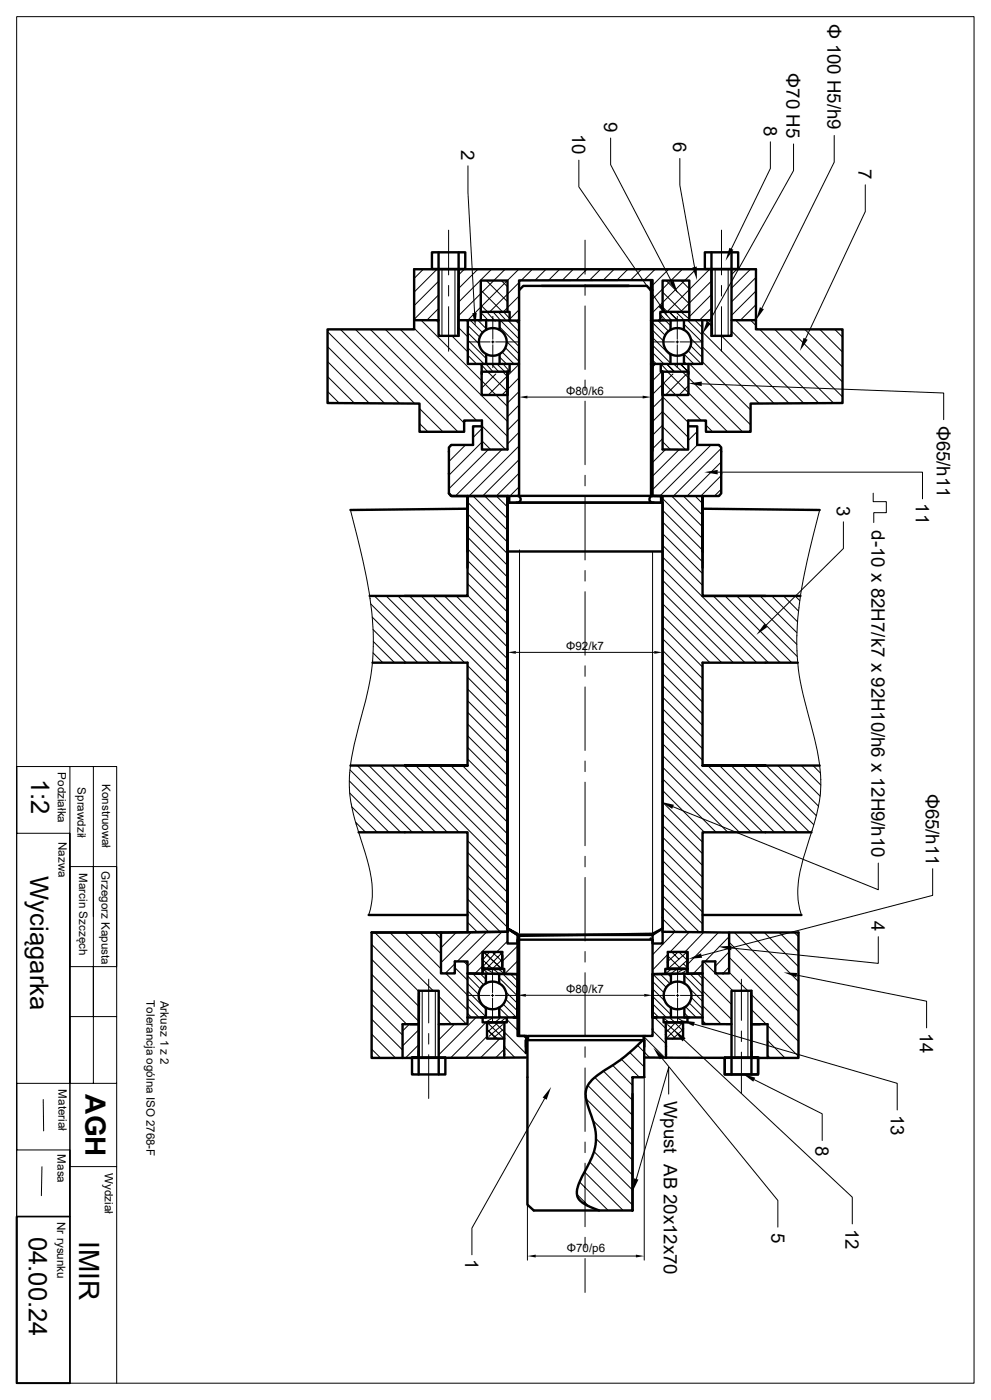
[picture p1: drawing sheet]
<svg xmlns="http://www.w3.org/2000/svg" width="297mm" height="420mm" viewBox="0 0 297 420" stroke-linecap="round" stroke-linejoin="round" font-family="sans-serif">
<g fill="none" stroke="#000" stroke-width=".3">
<path d="M5 5h286.9v410h-286.9zM140.3 49.7v8l1.9 36.2M173.5 48v8l24.4 35.7M183 41.4v8l18.3 35.1M203.8 47.5v8l4.4 24.6M230.9 42.5v8l-11.7 24.1M237.8 43.2v8l-25.4 45.5M250 40.6v8l-21.7 43.9M259.3 55.5v8l-17.9 38.1M134.5 69v13.5M175.3 72.1v10.2M216.2 69v13.5"/>
<path d="M98.2 99.5l21.6 21.5M102 98.8l22.2 22.2M106.5 98.8l30.7 30.7M111 98.8l28.1 28.1M115.5 98.8l27.3 27.4M120 98.8l32.1 32.1M124.1 98.5l28 27.9M126.2 96.1l25.9 25.9M126.9 80.8l-2.8 2.7M130.7 96.1l.7 .7M131 80.8l-6.9 6.8M131.4 84.4l-7.3 7.3"/>
<path d="M131.4 88.5l-7.3 7.3M131.4 92.5l-3.5 3.6M132.5 80.7v20.1M134.5 85.6v3.2M134.5 92v13.4M136.4 80.9v19.9M137.5 98.3l2.7 2.8M139.1 80.8l-1.6 1.7M139.7 96.1l.5 .5M140.2 99.8l3.4 3.4M140.2 97.6l3.6 3.5M140.9 96.1l3.8 3.7"/>
<path d="M143.2 96.1l2.5 2.5M143.2 80.8l-5.7 5.7M144.1 87l6.5 6.6M144.1 91.5l2 2.1M144.1 93.6v2.5M144.1 93.7l2.3 2.6M145.5 96.1l.2 .3M145.8 84.2l6.3 6.3M146.2 93.9l2.2 2.5M147.3 80.8l-9.8 9.8M147.7 94.9v6.9M148 93.8l2.2 2.5"/>
<path d="M149.2 93.4l2.2 2.4M149.7 93.6h2.4M149.7 98.1l5.9 5.9M150 96.1l5.6 5.6M150.2 84.2l1.9 1.8M151.4 80.8l-13.9 13.9M152.3 96.1l3.3 3.4M154.5 96.2l1.1 1M155.5 80.8l-15.3 15.3M155.6 84.8l-8.8 8.8M155.6 88.8l-4.7 4.8 2.2 2.4M155.6 92.9l-3.2 3.2"/>
<path d="M159.6 80.8l-3.4 3.3M163.7 80.8l-3.4 3.3M167.7 80.8l-3.3 3.3M171.8 80.8l-3.3 3.3M175.3 85.4v3.2M175.3 91.8v19M175.9 80.8l-3.3 3.3M180 80.8l-3.3 3.3M184.1 80.8l-3.3 3.3M188.2 80.8l-3.4 3.3M192.2 80.8l-3.3 3.3M195.6 96.8l3.7 3.8"/>
<path d="M195.6 99.1l3.2 3.2M196.3 80.8l-3.3 3.3M197.2 96.2l3.2 3.2M197.7 94.1l1.9 2.1M198.6 94.9l-1.3 1.2M198.6 95.7l.4 .4M198.6 87.6l5.9 6M198.6 92.1l1.4 1.5M199.2 93.9l2 2.1M199.4 96.1l1.6 1.6M199.6 84.2l7 6.9M200.4 80.8l-5.3 5.3"/>
<path d="M200.5 93.6l2.6 2.5M202.8 93.8l1.9 1.9M203 94.9v6.9M204.1 84.2l2.5 2.5M204.4 93.8l2.1 1.9M204.5 80.8l-9.4 9.4M205 97.2l5.5 5.5M206 96.1l4.5 4.4M208.3 96.1l2.2 2.2M208.6 80.8l-13.5 13.4M210.5 99.5l21.5 21.5M211.5 96.1l1.7 1.7"/>
<path d="M212.7 80.8l-12.8 12.8M213.2 84.3l-9.2 9.3M213.2 88.3l-6.6 6.7M213.2 92.5l-3.6 3.6M214.3 80.9v19.9M216.2 85.6v3.2M216.2 92v13.4M218.2 80.7v20.1M219.2 99.3l21.7 21.7M220.5 96.1l24.9 24.8M220.9 80.8l-1.7 1.6M224.9 80.8l-5.7 5.6"/>
<path d="M225 96.1l1.6 1.6M226.6 83.2l-7.4 7.4M226.6 91.4l-4.7 4.7M226.6 95.5l-.6 .6M226.6 87.3l-7.4 7.3M227.7 98.8l22.2 22.1M232.2 98.8l20.3 20.3M236.7 98.8l15.8 15.8M241.2 98.8l11.3 11.3M245.7 98.8l6.8 6.8M250.2 98.8l2.3 2.3M98.2 104l17 17"/>
<path d="M98.2 108.5l12.5 12.5M98.2 112.9l8 8M98.2 117.4l3.5 3.5M135.4 100.8l4.8 4.8M136.1 100.8h1.4M140 102.6h6.9M140.2 102.1l5.5 5.5M140.2 104.3l4.9 4.9M140.2 106.6l2.6 2.6M140.2 108.8l.4 .4M143.8 109.2l.6 .5M144.3 109.5l2.2 2.4"/>
<path d="M144.5 112.2l-.1 .1M145.7 109.2l2 2.3M146.2 111.5l5.9 6M147.3 109.2l2.2 2.4M147.3 102.6h.8M147.7 102.2v.8M147.7 103.4v6.9M148.5 102.6h6.9M148.6 112.2l-4.2 4.2M148.9 109.2l2.4 2.3M149.7 107.1l2.1 2.1M150.5 105.7l3.6 3.5"/>
<path d="M150.6 109l2.1 2.4M150.7 111.5l1.4 1.5M151.5 104.4l4.1 4.1M151.9 102.5l3.7 3.7M155.6 109.3l-9.3 9.2M155.6 113.3l-5.1 5.2M155.6 117.4l-3.5 3.5M155.6 117.9v30.2M158.1 119.1h34.5M175.3 114v3.2M195.1 117.9v30.2M195.3 102.6h6.8"/>
<path d="M195.6 101.3l5.4 5.4M195.6 103.5l5.4 5.4M195.6 105.8l3.4 3.4M195.6 108l1.1 1.2M196.5 109.2l-1.4 1.4M198.1 109.2l2.3 2.4M198.6 119l7.6 7.7M198.6 111.2l-3.5 3.5M198.6 119.4l-3.5 3.5M198.6 114.6l11.6 11.6M199.8 109.2l2.3 2.3M200 111.5l18.1 18"/>
<path d="M201.7 112.2l-6.6 6.6M202 109.3l2 1.8M202.6 102.6h.8M203 102.2v.8M203 103.4v6.9M203.8 102.6h6.9M203.9 109.2l2.3 2.3M204.5 111.5l18 18M205 108.5l.7 .7M205 106.3l2.9 2.9M205.8 112.2l-6.3 6.3M206.2 105.2l4 4"/>
<path d="M206.3 115.7l-2.8 2.8M206.7 109.2l18.3 18.3M207 101.5l3.5 3.5M207 103.7l3.5 3.5M210.4 115.1l72.4 2.8v8M210.5 104l17 17M210.5 108.5l14.5 14.5M213.2 100.8h1.5M216.2 100.8l20.3 20.2M125.7 122.6l7.1 6.9M125.7 127l2.6 2.5M135.5 133.5l-1 .9"/>
<path d="M139.5 133.5l-5 5M144.4 127.8l7.1 7M144.4 132.2l2.7 2.7M144.4 128.6l-2.6 2.7M144.4 132.6l-9.9 10M146.3 134.9l-11.8 11.7M150.5 134.8l-14 14M155.6 121.5l-3.5 3.5M155.6 125.6l-3.5 3.5M155.6 129.7l-3.5 3.5M155.6 133.8l-15 15M155.6 137.9l-10.9 10.9"/>
<path d="M175.3 120.4v19M198.6 123.5l7.6 7.7M198.6 128l6.8 6.9M198.6 132.5l2.3 2.3M198.6 123.4l-3.5 3.6M198.6 127.6l-3.5 3.4M198.6 131.6l-3.5 3.5M199.5 134.8l-4.4 4.4M203.5 134.9l-8.4 8.4M206.4 127.9l-.2 .2M209 129.5l-2.8 2.7M209 133.5l-13.9 13.9"/>
<path d="M211.6 127.6l2 1.9M213.1 133.5l-15.3 15.3M216.2 134.5l-14.4 14.3M216.2 138.6l-10.2 10.2M105 153a205 205 0 0 1 6.2 28.7 72.8 72.8 0 0 1-2.6 32.2 84.4 84.4 0 0 0-3.9 20.8 40.4 40.4 0 0 0 2.3 13.4l1.2 3.8a51.1 51.1 0 0 1 3.3 14.3 20.5 20.5 0 0 1-1 8.3M140.1 150.6l12 12M140.1 154.1l12 12M140.1 157.6l12 12M141.8 148.8l10.3 10.3M145.3 148.8l6.8 6.8M155.6 141.9l-6.8 6.9 3.3 3.3M155.6 146l-2.8 2.8"/>
<path d="M175.3 142.6v3.2M175.3 148.9v19.1M198.6 153v130M198.6 149.6l12 12M198.6 153.1l12 12M198.6 156.6l12 12M201.3 148.8l9.3 9.3M204.8 148.8l5.8 5.8M208.3 148.8l2.3 2.2M215.1 141.6h61.4v8M216.2 142.7l-6.1 6.1M216.2 146.8l-2.1 2"/>
<path d="M245.7 153a205 205 0 0 0-6.2 28.7 72.8 72.8 0 0 0 2.6 32.2 79.4 79.4 0 0 1 3.9 20.8 41.5 41.5 0 0 1-2.3 13.4 76.8 76.8 0 0 0-4.5 17.1 20.8 20.8 0 0 0 1 9.3M252.8 156.5v8l-23.3 23.1M261.7 148v2.5h3.9v3.3h-3.7v3M110.9 179.5h.1M112.2 178.8l20 20M115.7 178.8l20 20M119.3 178.8l19.9 20M122.7 178.8l29.4 29.4M126.2 178.8l25.9 25.8M129.8 178.8l22.3 22.4M133.2 178.8l18.9 18.9M136.7 178.8l15.4 15.3"/>
<path d="M140.1 161.1l12 12M140.1 164.6l12 12.1M140.1 168.1l12 12M140.1 171.7l12 11.9M140.1 175.1l12 12.1M140.1 178.6l12 12M152.1 164.5v115M155.7 165v115M175.3 171.2v3.1M175.3 177.5v19.1M195.6 165.4v115.1M198.6 160.1l12 12"/>
<path d="M198.6 163.6l12 12M198.6 167.1l31.7 31.7M198.6 170.6l28.2 28.2M198.6 174.1l24.7 24.7M198.6 177.6l21.2 21.2M213.8 178.8l20 20M217.3 178.8l20 20M220.8 178.8l18.1 18.1M224.3 178.8l14.5 14.5M227.8 178.8l11 11M231.3 178.8l7.7 7.7M234.8 178.8l4.5 4.5"/>
<path d="M238.3 178.8l1.4 1.4M111.1 181.2l17.6 17.6M111.5 185.1l13.7 13.7M111.7 198.2h.1M111.8 188.8l9.9 10M111.8 195.9l2.9 2.9M111.9 194h.1M111.9 192.4l6.3 6.4M140.1 199.6l12 12.1M154.6 195.7h41.5M175.3 199.7v3.2M198.6 181.1l17.7 17.7"/>
<path d="M198.6 184.6l14.2 14.2M198.6 188.1l12 12M198.6 191.6l12 12M198.6 195.1l12 12M198.6 198.6l12 12M238.8 190.7h.1M238.8 195.2h.1M239 186.4h.1M239.4 182.3h.1M140.1 203.2l12 12M140.1 206.7l12 12M140.1 210.2l12 12"/>
<path d="M140.1 213.7l12 12M140.1 217.2l12 12M175.3 206.1v19M198.6 202.1l12 12M198.6 205.6l12 12M198.6 209.1l12 12M198.6 212.6l12 12M198.6 216.1l12 12M198.6 219.6l30 30.1M5 230v20h16v75h-16v20h16v20h-16M21 230h7v30h-7v30h7v-30v15M28 230h7v95"/>
<path d="M104.7 234.3l15.4 15.4M104.7 236.2h.1M104.8 231.8h.1M104.8 237.9l11.8 11.8M104.9 231l18.7 18.7M107.1 229.7l20 20M110.6 229.7l20 20M114.1 229.7l20 20M117.6 229.7l20 20M121.1 229.7l31 31M124.6 229.7l27.5 27.5M128.1 229.7l24 24"/>
<path d="M131.6 229.7l20.5 20.5M135.1 229.7l17 17M138.6 229.7l13.5 13.5M140.1 220.7l12 12M140.1 224.2l12 12M140.1 227.7l12 12M175.3 228.3v3.2M175.3 234.7v19M198.6 223.1l26.5 26.6M198.6 226.6l23 23.1M198.6 230.1l19.5 19.6M198.6 233.6l16 16.1"/>
<path d="M198.6 237.1l12.5 12.6M212.1 229.7l20 20M215.6 229.7l20 20M219.1 229.7l20 20M222.6 229.7l20.1 20M226.1 229.7l17.8 17.7M229.7 229.7l14.9 15M233.1 229.7l12.2 12.2M236.6 229.7l9.2 9.1M240.2 229.7l5.8 5.8M243.7 229.7l2.2 2.2M245.9 238.2h.1"/>
<path d="M246 233.8h.1M28 260h7v30h-7v15h7M105.3 241.3h.1M105.4 242l7.7 7.7M106.6 246.7l3 3M106.7 247.2h.1M140.1 252.2l12 12M140.1 255.7l12 12M140.1 259.2l12 12M175.3 256.9v3.2M198.6 240.6l12 12M198.6 244.1l12 12"/>
<path d="M198.6 247.6l12 12M198.6 251.1l12 12M198.6 254.6l12 12.1M198.6 258.1l12 12M201.7 242l61.5 24.9v-8M243.4 249.1h.1M244.4 245.7h.1M245.3 242.1h.1M112.3 279.7l17.5 17.5M116.8 279.7l23.3 23.3M121.3 279.7l10.9 10.9M125.8 279.7l6.4 6.4"/>
<path d="M130.3 279.7l1.9 1.9M132.2 279.7v.1M136.8 279.7l-4.6 4.6M140.1 262.7l12 12M140.1 266.2l12 12M140.1 269.7l9.8 9.9M140.1 273.2l6.4 6.4M140.1 276.7l2.9 2.9M141.3 279.7l-9.1 9.1M145.8 279.6l-8.8 8.8M150.4 279.6l-10.3 10.3M175.3 263.2v19.1"/>
<path d="M198.6 261.7l12 11.9M198.6 265.1l12 12.1M198.6 268.6l11 11.1M198.6 272.2l7.4 7.4M198.6 275.6l3.9 4M198.6 279.1l.4 .4M202.2 279.6l-6.6 6.8M206.6 279.6l-5.8 6M210.9 279.7l-5.6 5.9M215.3 279.7l-9.3 9.6M220.1 279.7l19.2 19.3M224.6 279.7l14.7 14.8"/>
<path d="M229.1 279.7l10.2 10.3M233.6 279.7l5.7 5.8M238 279.7l1.3 1.3M279.5 260.6v8l-69.2 18.1M28 290v15h-7v20h7v-20M111.4 283.3l14.1 14.1M111.4 287.8l14.1 14.1M111.4 292.3l14.1 14.1M111.4 296.8l10.5 10.5M126.5 297.1v20M128.5 293.8v13.1M130.5 297.3v19.9"/>
<path d="M131.5 298.9l8.3 8.3M133.6 292l6.5 6.5M136.3 289.1l-2.9 2.9M136.3 290.3l3.8 3.7M139 288.4l1.1 1.2M140 298.6h6.8M140.1 292.8l3.8 3.8M140.1 295l3.4 3.4M140.1 297.3l5.5 5.5M140.1 299.5l5.5 5.5M141.6 292.1l3.3 3.3M143.9 292.1l1.7 1.7"/>
<path d="M144.3 287.7l3.5 3.1M144.7 290.7l1.5 1.2M144.7 289.8l-2.3 2.3M144.7 289.6l1 1.1M144.8 285.6l5.7 5.1M145.1 285.6l5.1 5.1M145.8 290.7l2.4 1.5M146.8 285.5l-1.9 2.3M147.2 298.6h.8M147.4 285.6l3.3 3M147.6 291v6.8M147.6 298.2v.8"/>
<path d="M147.6 299.5v6.8M148 290.8l1.5 1.2M148.5 298.6h6.8M148.8 285.5l-3.7 4.1M149.3 290.7l1.6 1.2M149.6 285.6l.9 .9M149.6 293.3l5.5 5.5M150.1 286.2l-4.7 4.8M150.2 288.2l-2.7 2.5M150.7 292.1l4.4 4.4M151.6 299.8l3.5 3.5M151.6 297.6l3.5 3.4"/>
<path d="M152.1 282.3l-3.3 3.3M153 292.2l2.1 2.1M155.1 283.8l-4.6 4.6M155.1 288.3l-3.8 3.9M155.1 297.3v4M157.6 298.6h35.5M175.3 285.5v3.1M175.3 291.8v19.1M195.4 298.6h6.9M195.6 297.3v4M195.6 294.4l3.4 3.4M195.6 296.6l3.7 3.7"/>
<path d="M195.6 298.9l5.5 5.5M195.7 292.2l4 4M197.9 292.2l2.9 2.9M199.4 291.6l-.5 .6M200.1 292.1l1 1.1M200.2 286.3l-4.6 4.7M200.2 286.8l3.9 3.9M201.3 290.6l-1.6 1.3M201.3 285.6l2.2 2.1M202.6 298.6h.9M202.8 290.8l-1.6 1.2M203.1 291v6.8"/>
<path d="M203.1 298.2v.8M203.1 299.5v6.8M203.2 285.6l-3.3 3M203.5 285.6l2.5 2.5M203.9 298.6h6.9M204.8 289.1l1.3 1.3M204.9 290.7l-2.4 1.5M205.1 292.7l5.5 5.5M205.1 294.9l.1 .1M205.9 285.6l-5.7 5.1M206 291l-2 1.2M206.4 287.7l-3.5 3.1"/>
<path d="M206.7 296.5l3.9 3.9M206.8 292.1l3.8 3.8M207.2 299.3l3.4 3.3M209 292.1l1.6 1.6M210.6 289.2l-2.8 2.9M210.6 292.7l8.6 8.6M210.6 297.2l8.6 8.6M210.8 288.4l8.8 8.8M218.5 281l-7.2 7.4M218.5 285.5l-4.1 4.4M218.5 290.1l-1.8 1.9M218.5 282.7l20.8 20.7"/>
<path d="M218.5 287.2l20.8 20.7M218.5 291.7l5.6 5.5M220.3 297.3v19.9M222.2 293.8v12.3M224.2 297.1v20M225.2 298.4l14.1 14M238.8 292.5l38.9 7.9v8M263.2 281v8l-44-4.6M111.4 301.2l9.3 9.3M111.4 305.7l9.3 9.3M111.4 310.2l7.1 7.2M111.4 314.7l2.6 2.7"/>
<path d="M122.7 307.3l-2.1 2M125.5 308.9l-4.9 4.9M125.5 313.4l-4 4M128.5 310v3.2M128.5 316.4v13.1M131.5 303.4l3.8 3.9M131.7 307.3l-.2 .2M136.2 307.3l-4.7 4.7M140.1 301.8l3.5 3.4M140.1 304l1.2 1.2M142.7 305.2l-11.2 11.2M145.7 306.7l-10.6 10.6"/>
<path d="M145.8 308.7l3.4 3M146 310.9l-6.4 6.4M146 308.9l2.6 2.7M146.3 307l4.6 4.4M147.5 305.5l-2 1.2M148.3 306.7l9.3 9.4M149.1 307l-2.9 2.5M149.6 302.3l2.9 2.9M149.6 304.5l.7 .7M149.7 305.6l-1.5 1.2M149.8 311.6l-5.7 5.7M150.6 307.4l-4 3.5"/>
<path d="M150.7 308.9l-2.7 2.4M150.8 301.3l4 3.9M151.1 314.7l-2.5 2.6M151.1 314l3.2 3.3M151.3 305.6l-1.6 1.2M151.3 305.2l3.8 3.8M156.8 310.8l1 .9M175.3 314v3.2M183.6 319.6l6 6M186.2 317.8l5.4 5.4M188.7 315.7l4.4 4.4M191.1 313.6l3.6 3.7"/>
<path d="M193 311l6.3 6.3M195.6 309.1l4 4M195.6 301.1l4.1 4.1M195.6 303.4l1.8 1.8M196.2 305.2l6.3 6.4M198.3 317.4l34.8 42.7v8M199.2 305.6l1.6 1.3M200.1 307.4l4 3.5M201 305.6l1.5 1.2M202.1 306.7l2.6 2.6M202.4 306.8l-2.6 2.8M203.2 305.5l2 1.2"/>
<path d="M204.4 307l-4.6 4.4M204.9 308.7l-3.4 3M205 312l50.4 47.2v8M205.1 303.9l1.3 1.3M205.5 302l3.2 3.2M206.6 300.9l4 4M208 307.2l60.9 17.8v8M210.6 301.7l5.6 5.6M210.6 306.2l1 1M222.2 309.3v3.2M222.2 315.6v12.4M225.2 302.9l4.5 4.4"/>
<path d="M230 307.6l9.3 9.3M230 312.1l5.2 5.3M230 316.6l.8 .8M13 329.9l.1 9.4M21 325v25h14v-25h-7M158.1 323.8v54.2M163.2 329.6l-21.8 38.8v8M175.3 320.4v19M175.6 329.6l14 13.9M176.2 325.6l13.4 13.4M177.7 336.1l11.9 11.9M178.3 323.2l11.3 11.4"/>
<path d="M180.8 321.3l8.8 8.8M193.1 323.8v54.2M200.4 328.2v-8l-9.7 33.5M226.1 323.9l20.3 10.2v8M12.6 350l-.2 8.7M35 350v65M172.9 358.3l3.6 3.6M173.7 354.6l8.6 8.5M175.2 351.6l11.6 11.5M175.3 342.6v3.2M175.3 349v19M176.7 348.6l12.9 12.9"/>
<path d="M178 345.4l11.6 11.6M178.6 341.5l11 11M160.6 376.8h30M175.3 371.2v3.2M175.3 377.5v10.2M5 415v-185h16v185"/>
</g>
<path d="M155.6 148.8h-3v2h2.8h-2.8v-2M198.1 148.8h-3h3v2h-2.9h2.9M155.1 281.9v.9M195.6 281.9v.9M5 365h16v50h-16zM5 365v50h16" fill="none" stroke="#000" stroke-width=".51"/>
<g fill="none" stroke="#000" stroke-width=".72">
<path d="M129.5 75.7h9.9v5h-9.9zM131.4 75.7v25.1h6.1M137.5 75.7v5.1M211.2 75.7h10v5h-10zM213.2 75.7v5.1M219.2 75.7v25.1h-6M124.1 96.1v2.7h-25.9v22.1l27.5 .2v8.4h13.4v-3.3h5.3v1.7M131.4 96.1h-7.3v-15.3h102.5v15.3h-7.4M137.5 80.8v20zM137.5 96.1h6.6M137.5 80.7l-.2 19.5M140.2 96.1v13.1h15.4"/>
<path d="M144.1 96.1l11.5 .1M144.1 93.6h8M145.7 96.1v2.8M149.7 96.1v2.8M152.1 93.6v-9.4h-8v11.9M152.1 93.6h.6v2.5M155.6 87l1.2-1.2h37l1.3 1.2M155.6 87v-2.9l40-.1v64.8h3v130.7M162.3 85.8h26.3M195.1 84.1v64.7h-39.5v-61.8M198.6 93.6v-9.4h8v11.9M198.6 93.6h-.7v2.5"/>
<path d="M198.6 93.6h8M201 96.1v2.8M205 96.1v2.8M206.6 96.1l-11.5 .1M210.5 96.1v13.1h-15.4M213.2 80.8v20zM213.2 96.1h-6.6M213.2 80.7l.2 19.5M226.6 96.1v2.7h25.9v22.1l-27.5 .2v8.4h-13.4v-3.3h-5.4v1.7M144.4 109.2v3M144.4 111.5h7.7v7h-7.7zM145.7 106.3v2.9"/>
<path d="M149.7 106.3v2.9M152.1 111.5v7M152.1 111.5v23.3l-7.7 .1v-7M152.7 109.6v1.9h-.6M198 109.2v2.3h.6M198.6 111.5v7M198.6 111.5h7.7v7h-7.7zM198.6 111.5v23.3l7.6 .1v-7M201 106.3v2.9M205 106.3v2.9M206.3 109.2v3M144.4 127.9h-2.6v5.6h-6.6l-.7 .7v13.8l.7 .8h17.4"/>
<path d="M206.2 127.9h2.8v5.6h6.5l.7 .7v13.8l-.7 .8h-20.1h2.7v2M134.5 148l.7 .8h17.4v2v-2h2.7M140.1 148.8v30h-18.8M140.1 152.6l-35.1 .4M155.1 148.8a1.01 1.01 0 0 1 .9 1.1 1.01 1.01 0 0 1-1.2 .8M155.6 150.8h39.5M195.6 148.8a1.01 1.01 0 0 0-1 1.1 1.01 1.01 0 0 0 1.3 .8M210.6 152.6l35.1 .4M210.6 148.8v30h18.8M110.8 178.8h29.3M140.1 165.4v-16.6v21.5M152.1 164.5v114.1l3 1.9h40.5h-40.5"/>
<path d="M152.3 165.4h46.3M210.6 178.8h29.3M210.6 165.4v-16.6v21.5M111.6 198.8h28.5v30.9h-35.1M239.1 198.8h-28.5v30.9h35.1M107.5 249.7h32.6v30M243.2 249.7h-32.6v30M110.5 274.5h29.6M111.4 279.7v37.7l46.2-.2M111.4 279.7h20.8M152.1 264.5v-113.7h46.5v127.8l-3 1.5-40 .7-3.5-2.2v-129.8v130.7M152.1 279.5l-19.9 .2v12.3h4.1v-3.6h3.8v3.6l4.6 .1v-6.5"/>
<path d="M152.1 279.5v3.5h3M152.1 279.5l-40.7 .2M198.6 279.5l19.9 .2v12.3h-4.1v-3.6h-3.8v3.6l-4.6 .1v-6.5M198.6 279.5v3.5h-3M198.6 278.6l-3 1.9v2.3M210.6 274.5h29.6M218.5 279.7h20.8v37.7l-46.2-.2M125.5 297.2v20zM125.5 297.2h6v25.1M125.6 297.8l-.1 19.5M145.6 292.1v2.9M147.6 292.1l7.5 .1"/>
<path d="M149.6 292.1v2.9M150.5 286.6v4.1h-4.8M151.1 291.9v-1.2h-.6v-5.1h-5.8v5.1h5.8h-5.8v1.4M155.1 281.9v28.9h2.3l.3 .4M155.1 298.7v6.5h-1.2M155.1 297.2v8v-13l-15-.2v13.2M155.1 280.1l-3-1.5 3 1.9v2.3M155.6 280.5v30.3h2.3l.3 .4-.1 .8v49.4l1.9 1.7h29.6v-39.9h3.5l-.1-11.4M155.6 281.9h40v28.9h-2.3M195 281.6h.1M195.6 298.7v6.5h1.2M195.6 292.2l15-.2v13.2h-15z"/>
<path d="M200.2 286.6v4.1h4.8M200.2 290.7v-5.1h5.8v5.1h-5.8h5.8v1.4M200.2 290.7h-.8v1.5M201.1 292.1v2.9M203.1 292.1l-7.5 .1M205.1 292.1v2.9M225.1 297.8l.1 19.5M225.2 297.2v20zM225.2 297.2h-6v25.1M123.5 317.3h10v5h-10zM125.5 315.3v2h-2h10M125.5 317.2v5.1"/>
<path d="M125.5 307.3h-4.9v10.1M140.1 305.2v2l-8.6 .1M140.1 305.2h15M144.7 305.2v1.5h6.5M145.6 302.3v2.9M146 306.7h1.2M149.6 302.3v2.9M151.1 316.3v1zM151.1 310.3h.1M151.2 306.7h-5.2v4.9h5.1M151.2 306.7l-.1 9.6M151.9 305.5v1.2h-.7"/>
<path d="M153.9 305.2h1.2zM157.6 312v2M157.8 311.2l-.2 4.7M158.2 310.8h35.1M158.2 312h34.9v2M193 311.8l-1.4 1.3a57.3 57.3 0 0 1-12.1 9.1l-1.6 1.3a6.5 6.5 0 0 0-1.8 8 27.8 27.8 0 0 1 2.5 10.8l-.4 2.5a39.8 39.8 0 0 1-4.1 9l-.4 1a4.5 4.5 0 0 0 .4 5.6l2 1.3 3.5 1.4M193 311h.1M193.3 310.8l-.3 .3v.7M195.6 305.2h1.2zM198.9 305.2v1.5h.6M199.5 306.7h5.2v4.9h-5.1M199.5 306.7l.1 9.6"/>
<path d="M199.6 310.3h.1M199.6 316.3v1zM201.1 302.3v2.9M203.5 306.7h1.2M205.1 302.3v2.9M206 305.2v1.5h-6.5M210.6 305.2v2l8.6 .1M217.2 317.3h10v5h-10zM225.2 307.3h4.8v10.1M225.2 315.3v2h2v5h-10v-5h10M225.2 317.2v5.1"/>
<circle cx="147.7" cy="102.6" r="4.2"/>
<circle cx="203" cy="102.6" r="4.2"/>
<circle cx="147.6" cy="298.6" r="4.2"/>
<circle cx="203.1" cy="298.6" r="4.2"/>
</g>
<g fill="#000">
<path d="M207.5 80.2l1.3-.2 .1 4zM218.6 74.3l1.2 .6-2.3 3.3zM141.6 93.9h1.3l-.4 4zM197.4 92l1.1-.7 1.7 3.7zM200.7 84.8l1.2-.6 1.3 3.9zM211.8 96.4l1.2 .6-2.5 3.2zM227.8 92.2l1.1 .6-2.3 3.3zM155.6 119.1l2.5-.4v.8zM192.6 118.7l2.5 .4-2.5 .4zM206.3 115l4.1-.5-.1 1.3zM240.8 101.3l1.3 .6-2.4 3.4zM211.1 141.6l4-.6v1.3z"/>
<path d="M152.1 195.7l2.5-.4v.8zM196.1 195.3l2.5 .4-2.5 .4zM229.1 187.2l.9 .9-3.3 2.4zM198 240.5l4 .9-.5 1.3zM155.1 298.6l2.5-.4v.8zM193.1 298.2l2.5 .4-2.5 .4zM206.4 287.7l3.7-1.7 .3 1.3zM215.3 284l4-.3-.1 1.4zM234.9 291.7l4 .2-.2 1.3zM195.8 314.3l3 2.6-1 .9zM202.1 309.2l3.4 2.2-.9 1zM204.2 306.1l4 .5-.3 1.2z"/>
<path d="M165.2 326.1l-1.4 3.8-1.2-.6zM222.5 322.1l3.9 1.2-.6 1.2zM190.1 353.5l1.2 .4-1.7 3.6zM158.1 376.8l2.5-.4v.8zM190.6 376.4l2.5 .4-2.5 .4z"/>
</g>
<g font-size="8.4">
<text x="25.6" y="328.3" transform="rotate(90 25.6 328.3)">AGH</text>
<text x="23.7" y="372.4" transform="rotate(90 23.7 372.4)">IMIR</text>
</g>
<g font-size="7.7">
<text x="9.3" y="233.6" transform="rotate(90 9.3 233.6)">1:2</text>
<text x="9.1" y="262.8" transform="rotate(90 9.1 262.8)">Wyciągarka</text>
<text x="8.7" y="371" transform="rotate(90 8.7 371)">04.00.24</text>
</g>
<g font-size="5.6">
<text x="248" y="7.1" transform="rotate(90 248 7.1)">Φ 100 H5/h9</text>
<text x="235.8" y="22" transform="rotate(90 235.8 22)">Φ70 H5</text>
<text x="171.5" y="40.1" transform="rotate(90 171.5 40.1)">10</text>
<text x="181.1" y="36.5" transform="rotate(90 181.1 36.5)">9</text>
<text x="228.9" y="37.7" transform="rotate(90 228.9 37.7)">8</text>
<text x="138.3" y="44.9" transform="rotate(90 138.3 44.9)">2</text>
<text x="201.8" y="42.7" transform="rotate(90 201.8 42.7)">6</text>
<text x="257.3" y="50.6" transform="rotate(90 257.3 50.6)">7</text>
<text x="280.8" y="127.7" transform="rotate(90 280.8 127.7)">Φ65/h11</text>
<text x="250.8" y="151.7" transform="rotate(90 250.8 151.7)">3</text>
<text x="274.5" y="151" transform="rotate(90 274.5 151)">11</text>
<text x="261.2" y="159" transform="rotate(90 261.2 159)">d-10 x 82H7/k7 x 92H10/h6 x 12H9/h10</text>
<text x="277.5" y="238.1" transform="rotate(90 277.5 238.1)">Φ65/h11</text>
<text x="261.2" y="276.2" transform="rotate(90 261.2 276.2)">4</text>
<text x="275.7" y="309.8" transform="rotate(90 275.7 309.8)">14</text>
<text x="198.9" y="330.2" transform="rotate(90 198.9 330.2)">Wpust AB 20x12x70</text>
<text x="267" y="334.3" transform="rotate(90 267 334.3)">13</text>
<text x="244.4" y="343.9" transform="rotate(90 244.4 343.9)">8</text>
<text x="231.2" y="369.9" transform="rotate(90 231.2 369.9)">5</text>
<text x="253.4" y="368.6" transform="rotate(90 253.4 368.6)">12</text>
<text x="139.4" y="377.8" transform="rotate(90 139.4 377.8)">1</text>
</g>
<g font-size="3.5">
<text x="169.7" y="118.4">Φ80/k6</text>
<text x="169.7" y="195">Φ92/k7</text>
<text x="17.3" y="231.7" transform="rotate(90 17.3 231.7)">Podziałka</text>
<text x="23.2" y="236.2" transform="rotate(90 23.2 236.2)">Sprawdził</text>
<text x="30.6" y="235.2" transform="rotate(90 30.6 235.2)">Konstruował</text>
<text x="17.5" y="252.5" transform="rotate(90 17.5 252.5)">Nazwa</text>
<text x="23.7" y="261.9" transform="rotate(90 23.7 261.9)">Marcin Szczęch</text>
<text x="30.4" y="261.2" transform="rotate(90 30.4 261.2)">Grzegorz Kapusta</text>
<text x="169.7" y="297.9">Φ80/k7</text>
<text x="43.9" y="300.1" transform="rotate(90 43.9 300.1)">Tolerancja ogólna ISO 2768-F</text>
<text x="48.1" y="300.1" transform="rotate(90 48.1 300.1)">Arkusz 1 z 2</text>
<text x="17.5" y="326.8" transform="rotate(90 17.5 326.8)">Materiał</text>
<text x="17.2" y="346.3" transform="rotate(90 17.2 346.3)">Masa</text>
<text x="31.4" y="351.9" transform="rotate(90 31.4 351.9)">Wydział</text>
<text x="17.1" y="366.6" transform="rotate(90 17.1 366.6)">Nr rysunku</text>
<text x="169.8" y="375.5">Φ70/p6</text>
</g>
</svg>
